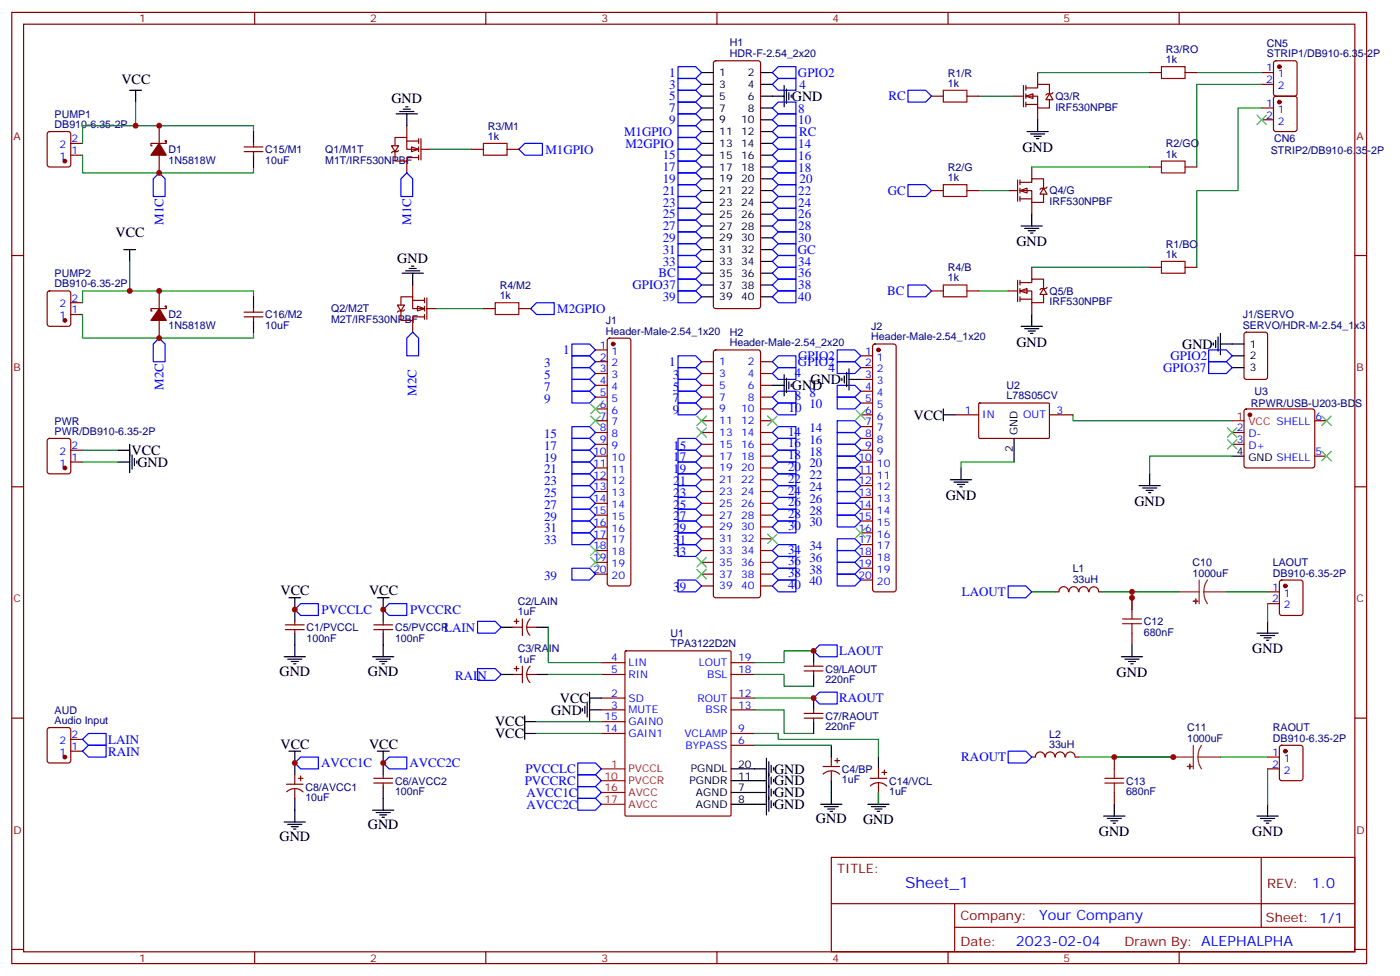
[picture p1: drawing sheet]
<svg xmlns="http://www.w3.org/2000/svg" width="419mm" height="292mm" viewBox="0 0 419 292" stroke-linecap="round" stroke-linejoin="round" font-family="sans-serif">
<g fill="none" stroke="#870000" stroke-width=".35">
<path d="M3.5 3.7h405.4v284.3h-405.4zM7.1 7.2h398.2v277.3h-398.2zM76.2 3.7v3.5M145.3 3.7v3.5M213.7 18.4l.4-.2h12.7l.5 .2 .2 .5v72.6l-.2 .5-.5 .3h-12.7l-.5-.3-.2-.5v-72.6zM214.5 3.7v3.5M283.6 3.7v3.5M352.8 3.7v3.5M14.3 39.5l.5-.2h5.7l.6 .5 .1 9.4-.5 .7h-5.9l-.6-.4-.1-9.5zM47.6 37.6v5.3M21.2 46.4h3.5M21.2 42.9h3.5"/>
<path d="M47.6 46.4v5.3M49.7 42.5v-.3h-.3h.3v.7h-4.5v.7h.3M73 43.9h5.7M73 45.3h5.7M75.8 42.9v1M75.8 45.3v1.1M3.5 76.4h3.6M405.3 76.4h3.6M14.3 87.2l.5-.2h5.7l.6 .4 .1 9.4-.5 .7h-5.9l-.6-.4-.1-9.4zM21.2 94h3.5M21.2 90.5h3.5M47.6 87v5.3"/>
<path d="M47.6 95.8v5.3M49.7 91.9v-.4h-.3h.3v.8h-4.5v.7h.3M73 93.3h5.7M73 94.7h5.7M75.8 92.3v1M75.8 94.7v1.1M14.3 131.3l.5-.2h5.7l.6 .4 .1 9.4-.5 .7h-5.9l-.6-.4-.1-9.4zM21.2 138.1h3.5M21.2 134.6h3.5M3.5 145.5h3.6M405.3 145.5h3.6M315.7 176.9h1.1"/>
<path d="M316.8 176.9a1.41 1.41 0 0 1 1.4-1.5 1.41 1.41 0 0 1 1.4 1.5M319.8 176.9a1.41 1.41 0 0 1 1.4-1.5 1.41 1.41 0 0 1 1.4 1.5M322.8 176.9a1.41 1.41 0 0 1 1.4-1.5 1.41 1.41 0 0 1 1.4 1.5M325.9 176.9a1.41 1.41 0 0 1 1.4-1.5 1.41 1.41 0 0 1 1.4 1.5M328.8 176.9h1M153.5 187.5h2.8M153.8 185.7h1.4M153.8 199.8h1.4M154.5 185v1.4M154.5 199.1v1.5M156.3 185v5M156.3 199.1v5"/>
<path d="M157.7 187.5h2.8M158.6 185a3.5 3.5 0 0 0 0 4.9M158.6 199.1a3.5 3.5 0 0 0 0 4.9M179.9 198.1h7.1M187 194.7l.3-.1h31.1l.3 .1v48.9l-.2 .3h-31.2l-.3-.1zM218.7 198.1h7.1M3.5 214.7h3.6M153.5 201.6h2.8M157.7 201.6h2.8M179.9 208.7h7.1M179.9 212.2h7.1M179.9 201.6h7.1"/>
<path d="M179.9 219.3h7.1M179.9 215.7h7.1M218.7 208.7h7.1M218.7 212.2h7.1M218.7 201.6h7.1M218.7 219.3h7.1M405.3 214.7h3.6M85.7 234.4h5M85.8 236.7a3.5 3.5 0 0 1 4.9 0M88.2 231.6v2.8M88.2 235.8v2.9M89.3 232.7h1.4"/>
<path d="M90 232v1.4M218.7 222.8h7.1M246.2 229.1h5M246.3 231.4a3.5 3.5 0 0 1 4.9 0M248.7 226.3v2.8M248.7 230.5v2.9M249.8 227.4h1.4M250.5 226.7v1.4M260.3 232.7h5M260.4 234.9a3.5 3.5 0 0 1 4.9 .1M262.8 229.8v2.9M262.8 234.1v2.8"/>
<path d="M263.9 230.9h1.4M264.6 230.2v1.4M308.7 226.3h1M309.8 226.3a1.41 1.41 0 0 1 1.4-1.5 1.41 1.41 0 0 1 1.4 1.5M312.8 226.3a1.41 1.41 0 0 1 1.4-1.5 1.41 1.41 0 0 1 1.4 1.5M315.8 226.3a1.41 1.41 0 0 1 1.4-1.5 1.41 1.41 0 0 1 1.4 1.5M318.8 226.3a1.41 1.41 0 0 1 1.4-1.5 1.41 1.41 0 0 1 1.4 1.5M321.7 226.3h1.1M248.7 256.3h156.6v28.2h-156.6zM377.3 256.3v20.9M248.7 270.1h156.5M285.6 277.2h119.6"/>
<path d="M285.6 270.1v14.2M3.5 283.8h3.6M76.2 284.5v3.5M145.3 284.5v3.5M214.5 284.5v3.5M283.6 284.5v3.5M352.8 284.5v3.5M405.3 283.8h3.6"/>
</g>
<path d="M179.9 229.8h7.1M179.9 233.4h7.1M179.9 236.9h7.1M179.9 240.4h7.1" fill="none" stroke="#f00" stroke-width=".35"/>
<g fill="none" stroke="#000" stroke-width=".35">
<path d="M38.8 27h3.5M40.6 27v3.5M75.8 39.3v3.6M209.9 21.7h3.5M209.9 25.2h3.5M209.9 28.8h3.5M209.9 32.3h3.5M209.9 35.8h3.5M209.9 39.3h3.5M227.5 21.7h3.6M227.5 25.2h3.6M227.5 28.8h3.6"/>
<path d="M227.5 32.3h3.6M227.5 35.8h3.6M227.5 39.3h3.6M75.8 46.4v3.5M209.9 42.9h3.5M209.9 46.4h3.5M209.9 49.9h3.5M209.9 53.4h3.5M209.9 57h3.5M227.5 42.9h3.6M227.5 46.4h3.6M227.5 49.9h3.6"/>
<path d="M227.5 53.4h3.6M227.5 57h3.6M37 74.6h3.6M38.8 74.6v3.5M209.9 60.5h3.5M209.9 64h3.5M209.9 67.6h3.5M209.9 71.1h3.5M209.9 74.6h3.5M209.9 78.1h3.5M227.5 60.5h3.6M227.5 64h3.6"/>
<path d="M227.5 67.6h3.6M227.5 71.1h3.6M227.5 74.6h3.6M227.5 78.1h3.6M75.8 88.7v3.6M75.8 95.8v3.5M209.9 81.7h3.5M209.9 85.2h3.5M209.9 88.7h3.5M227.5 81.7h3.6M227.5 85.2h3.6M227.5 88.7h3.6"/>
<path d="M35.3 134.6h3.5M35.3 138.1h3.5M38.8 132.8v8.5M39.5 136v4.2M40.2 137.1v2.1M40.9 137.8v.7M86.4 178.7h3.6M88.2 178.7v3.5M112.9 178.7h3.5M114.7 178.7v3.5M85 196.3h6.4M86.1 197h4.2"/>
<path d="M87.1 197.7h2.2M87.8 198.4h.7M88.2 192.8v3.5M111.5 196.3h6.3M112.5 197h4.3M113.6 197.7h2.1M114.3 198.4h.7M114.7 192.8v3.5M149.9 187.5h3.6M160.5 187.5h3.5M335.5 196.3h6.3M336.5 197h4.3"/>
<path d="M337.6 197.7h2.1M338.3 198.4h.7M338.7 192.8v3.5M149.9 201.6h3.6M157 215.7h3.5M157 214v7M157 219.3h3.5M160.5 201.6h3.5M174.3 211.8v.7M175 211.1v2.2M175.7 210.1v4.2M176.4 208.7h3.5"/>
<path d="M176.4 206.9v8.5M176.4 212.2h3.5M86.4 224.5h3.6M88.2 224.5v7.1M88.2 238.7v7M112.9 224.5h3.5M114.7 224.5v3.6M114.7 238.7v3.5M218.7 236.9h10.6M218.7 233.4h10.6M218.7 229.8h10.6M229.3 226.7v16.9"/>
<path d="M230 227.7v14.8M230.7 228.8v2.1M230.7 232.3v2.1M230.7 235.8v2.1M230.7 239.4v2.1M231.4 229.5v.7M231.4 233v.7M231.4 236.5v.7M248.7 222.8v3.5M248.7 233.4v7M262.8 226.3v3.5M262.8 236.9v3.5"/>
<path d="M85 245.7h6.4M86.1 246.4h4.2M87.1 247.1h2.2M87.8 247.8h.7M111.5 242.2h6.3M112.5 242.9h4.3M113.6 243.6h2.1M114.3 244.3h.7M218.7 240.4h10.6M231.4 240.1v.7M245.5 240.4h6.4M246.6 241.1h4.2"/>
<path d="M247.6 241.8h2.2M248.4 242.5h.7M259.6 240.4h6.4M260.7 241.1h4.2M261.8 241.8h2.1M262.5 242.5h.7M330.2 243.9h6.3M331.3 244.7h4.2M332.3 245.4h2.1M333 246.1h.7M333.4 240.4v3.5"/>
</g>
<g fill="none" stroke="#008700" stroke-width=".35">
<path d="M75.8 39.3v-1.7h-51.1v5.3M24.7 46.4v5.3h51.1v-1.8M24.7 94v7.1h51.1v-1.8M75.8 88.7v-1.7h-51.1v3.5M24.7 134.6h10.6M24.7 138.1h10.6M308.7 176.9h7M329.8 176.9h23M338.7 176.9v5.3M164 187.5v10.6h15.9M243.4 194.6h-8.8v3.5h-8.8M164 201.6h15.9"/>
<path d="M225.8 201.6h8.8v3.5h8.8M225.8 212.2h8.8v7.1h8.8M225.8 219.3h7v1.7h30v5.3M225.8 208.7h17.6M225.8 222.8h22.9M262.8 236.9v3.5M322.8 226.3h28.2"/>
</g>
<path d="M301.6 175.2h5.3l1.8 1.7-1.8 1.8h-5.3zM88.2 182.2l1.8-1.8h5.2v3.6h-5.2zM114.7 182.2l1.7-1.8h5.3v3.6h-5.3zM243.4 194.6l1.8-1.8h5.3v3.5h-5.3zM245.2 206.9h5.3v3.5h-5.3l-1.8-1.7zM88.2 228.1l1.8-1.8h5.2v3.5h-5.2zM114.7 228.1l1.7-1.8h5.3v3.5h-5.3zM172.9 228.1h5.3l1.7 1.7-1.7 1.8h-5.3zM172.9 231.6h5.3l1.7 1.8-1.7 1.7h-5.3zM172.9 235.1h5.3l1.7 1.8-1.7 1.8h-5.3zM172.9 238.7h5.3l1.7 1.7-1.7 1.8h-5.3zM301.6 224.5h5.3l1.8 1.8-1.8 1.8h-5.3z" fill="none" stroke="#00f" stroke-width=".35"/>
<path d="M352.8 176.9h6M358.8 173.4v7M360.2 176.9l.2 1.9 .8 1.6M360.2 176.9h6.7M361.2 173.4l-.8 1.7-.2 1.8M351 226.3h6M357 222.8v7M358.4 226.3l.3 1.9 .8 1.6M358.4 226.3h6.7M359.5 222.8l-.8 1.7-.3 1.8" fill="none" stroke="#8c2424" stroke-width=".35"/>
<g fill="#8c2424" stroke="#8c2424" stroke-width=".35">
<path d="M357.7 179l.1 1.4z"/>
<path d="M357 179.7h1.4z"/>
<path d="M356 228.4v1.4z"/>
<path d="M355.2 229.1h1.5z"/>
</g>
<g fill="#870000" stroke="#870000" stroke-width=".35">
<path d="M47.6 42.9l2.1 3.5h-4.5z"/>
<path d="M47.6 92.3l2.1 3.5h-4.5z"/>
<circle cx="19.4" cy="139.9" r=".53"/>
<circle cx="19.4" cy="48.2" r=".53"/>
<circle cx="19.4" cy="95.8" r=".53"/>
</g>
<path d="M123.1 43.9l2.1 .7-2.1 .7z" fill="#fff" stroke="#870000" stroke-width=".35"/>
<path d="M121.7 37.6v3.5M117.1 43.6h2.1l-1 1.7zM118.2 45.3v2.9h3.5v-1.1h3.5M118.2 43.6v-2.5h3.5v3.5h3.5M119.2 45l-.3 .3h-1.4l-.4 .4M121.7 42.2h3.5M121.7 48.2v3.5M125.2 41.5v1.4M125.2 43.9v1.4M125.2 46.4v1.4M125.9 41.5v6.3M125.9 44.6h2.9" fill="none" stroke="#870000" stroke-width=".35"/>
<path d="M124.9 91.5l2.1 .8-2.1 .7z" fill="#fff" stroke="#870000" stroke-width=".35"/>
<path d="M118.9 91.2h2.1l-1.1 1.8zM119.9 93v2.8h3.6v-1.1h3.5M119.9 91.2v-2.5h3.6v3.6h3.5M121 92.6l-.4 .4h-1.4l-.3 .3M123.5 89.8h3.5M123.5 85.2v3.5M123.5 95.8v3.5M127 89.1v1.4M127 91.5v1.5M127 94v1.4M127.7 89.1v6.3M127.7 92.3h2.8" fill="none" stroke="#870000" stroke-width=".35"/>
<g fill="none" stroke="#000" stroke-width=".35">
<path d="M118.5 34h6.4M119.6 33.3h4.2M120.6 32.6h2.2M121.4 31.9h.7M121.7 34v3.6M231.1 28.8h3.5M234.6 25.6v6.3M235.3 26.6v4.3M236 27.7v2.1M236.7 28.4v.7M123.1 79.6h.7M120.3 81.7h6.3"/>
<path d="M121.4 81h4.2M122.4 80.3h2.1M123.5 81.7v3.5"/>
</g>
<path d="M202.8 37.6h5.3l1.8 1.7-1.8 1.8h-5.3zM47.6 51.7l1.8 1.7v5.3h-3.5v-5.3zM119.9 53.4l1.8-1.7 1.8 1.7v5.3h-3.6zM155.2 44.6l1.8-1.7h5.3v3.5h-5.3zM202.8 41.1h5.3l1.8 1.8-1.8 1.7h-5.3zM123.5 99.3l1.7 1.8v5.3h-3.5v-5.3zM158.7 92.3l1.8-1.8h5.3v3.5h-5.3zM47.6 101.1l1.8 1.7v5.3h-3.5v-5.3z" fill="none" stroke="#00f" stroke-width=".35"/>
<path d="M128.8 44.6h12.3M130.5 92.3h14.1" fill="none" stroke="#008700" stroke-width=".35"/>
<path d="M306.9 28.8l2.1-.8v1.5z" fill="#fff" stroke="#870000" stroke-width=".35"/>
<path d="M303.4 28.8h2.8M306.2 25.6v6.3M306.9 26.3h3.5v-1.1h3.6v2.8M306.9 28.8h3.5v3.5h3.6v-2.5M306.9 31.2h3.5M306.9 25.6v1.4M306.9 28v1.5M306.9 30.5v1.4M310.4 21.7v3.5M310.4 32.3v3.5M314 28l1 1.8h-2.1zM315 27.7l-.3 .3h-1.4l-.4 .4" fill="none" stroke="#870000" stroke-width=".35"/>
<path d="M305.2 57l2.1-.7v1.4z" fill="#fff" stroke="#870000" stroke-width=".35"/>
<path d="M301.6 57h2.8M304.4 53.8v6.3M305.2 54.5h3.5v-1.1h3.5v2.9M305.2 57h3.5v3.5h3.5v-2.5M305.2 59.4h3.5M305.2 53.8v1.4M305.2 56.3v1.4M305.2 58.7v1.4M308.7 49.9v3.5M312.2 56.3l1.1 1.7h-2.2zM313.3 55.9l-.4 .4h-1.4l-.4 .3M308.7 60.5v3.5" fill="none" stroke="#870000" stroke-width=".35"/>
<g fill="none" stroke="#000" stroke-width=".35">
<path d="M307.3 39.3h6.3M310.4 35.8v3.5M308.3 40h4.3M309.4 40.7h2.1M310.1 41.5h.7M305.5 67.6h6.4M306.6 68.3h4.2M307.6 69h2.1M308.3 69.7h.7M308.7 64v3.6M305.5 97.5h6.4M306.6 98.2h4.2"/>
<path d="M307.6 99h2.1M308.3 99.7h.7M308.7 94v3.5"/>
</g>
<path d="M292.8 28.8h10.6M310.4 21.7h33.6M292.8 57h8.8M308.7 49.9h35.3M308.7 79.9h35.3M292.8 87h8.8" fill="none" stroke="#008700" stroke-width=".35"/>
<path d="M231.1 39.3l1.7-1.7h5.3v3.5h-5.3zM231.1 74.6l1.7-1.8h5.3v3.6h-5.3z" fill="none" stroke="#00f" stroke-width=".35"/>
<path d="M305.2 87l2.1-.7v1.4z" fill="#fff" stroke="#870000" stroke-width=".35"/>
<g fill="none" stroke="#870000" stroke-width=".35">
<path d="M381.2 18.4l.5-.2h5.6l.7 .4 .1 9.4-.5 .7-5.9 .1-.6-.5-.1-9.4zM278.7 28.8h3.5M289.3 28.8h3.5M344 21.7h3.5M354.5 21.7h3.6M377.5 21.7h3.5M377.5 25.2h3.5M377.5 32.3h3.5M377.5 35.8h3.5M381.2 29l.5-.2h5.6l.7 .4 .1 9.4-.5 .7h-5.9l-.6-.4-.1-9.4zM141.1 44.6h3.5M151.7 44.6h3.5"/>
<path d="M278.7 57h3.5M289.3 57h3.5M344 49.9h3.5M354.5 49.9h3.6M308.7 79.9v3.5M344 79.9h3.5M354.5 79.9h3.6M144.6 92.3h3.6M155.2 92.3h3.5M278.7 87h3.5M289.3 87h3.5M301.6 87h2.8"/>
<path d="M304.4 83.8v6.3M305.2 84.5h3.5v-1.1h3.5v2.9M305.2 87h3.5v3.5h3.5v-2.5M305.2 89.4h3.5M305.2 83.8v1.4M305.2 86.3v1.4M305.2 88.7v1.4M308.7 90.5v3.5M312.2 86.3l1.1 1.7h-2.2zM313.3 85.9l-.4 .4h-1.4l-.4 .3M372.4 99.5l.5-.2h5.6l.7 .4v13l-.4 .7h-5.9l-.7-.4v-13zM178.2 108.1h3.5"/>
<path d="M178.2 111.7h3.5M178.2 115.2h3.5M178.2 118.7h3.5M178.2 104.6h3.5M181.9 101.3l.5-.2h5.6l.5 .2 .2 .5v72.6l-.2 .5-.5 .3h-5.6l-.5-.3-.2-.5v-72.6zM209.9 108.1h3.5M209.9 111.7h3.5M209.9 115.2h3.5M209.9 118.7h3.5M213.7 104.8l.4-.2h12.7l.5 .2 .2 .5v72.7l-.2 .5-.5 .2h-12.7l-.5-.3-.2-.4v-72.7zM227.5 108.1h3.6M227.5 111.7h3.6"/>
<path d="M227.5 115.2h3.6M227.5 118.7h3.6M257.5 106.4h3.6M257.5 109.9h3.6M257.5 113.4h3.6M257.5 116.9h3.6M261.3 103l.5-.2h5.6l.5 .2 .2 .5v72.7l-.2 .5-.5 .2h-5.6l-.5-.2-.2-.5v-72.7zM178.2 125.8h3.5M178.2 136.3h3.5M178.2 132.8h3.5M178.2 129.3h3.5M178.2 122.2h3.5"/>
<path d="M178.2 139.9h3.5M209.9 125.8h3.5M209.9 136.3h3.5M209.9 132.8h3.5M209.9 129.3h3.5M209.9 122.2h3.5M209.9 139.9h3.5M227.5 125.8h3.6M227.5 136.3h3.6M227.5 132.8h3.6M227.5 129.3h3.6M227.5 122.2h3.6"/>
<path d="M227.5 139.9h3.6M257.5 124h3.6M257.5 120.5h3.6M257.5 127.5h3.6M257.5 131.1h3.6M257.5 134.6h3.6M257.5 138.1h3.6M285.8 124h7M292.9 120.6l.3-.1h20.6l.2 .3-.1 10.1-.3 .2-20.6-.1-.2-.3zM314 124h7M368.7 132.8h3.5M368.7 129.3h3.5"/>
<path d="M372.4 122.4l.5-.2h19.7l.5 .2 .2 .5v16.3l-.2 .5-.5 .2h-19.7l-.5-.3-.2-.4v-16.3zM393.3 125.8h3.6M393.3 136.3h3.6M178.2 143.4h3.5M178.2 146.9h3.5M178.2 150.5h3.5M178.2 154h3.5M178.2 157.5h3.5M209.9 143.4h3.5M209.9 146.9h3.5M209.9 150.5h3.5M209.9 154h3.5"/>
<path d="M209.9 157.5h3.5M227.5 143.4h3.6M227.5 146.9h3.6M227.5 150.5h3.6M227.5 154h3.6M227.5 157.5h3.6M257.5 141.6h3.6M257.5 145.2h3.6M257.5 148.7h3.6M257.5 152.2h3.6M257.5 155.8h3.6M257.5 159.3h3.6"/>
<path d="M178.2 161h3.5M178.2 164.6h3.5M178.2 168.1h3.5M178.2 171.6h3.5M209.9 161h3.5M209.9 164.6h3.5M209.9 168.1h3.5M209.9 171.6h3.5M209.9 175.2h3.5M227.5 161h3.6M227.5 164.6h3.6M227.5 168.1h3.6"/>
<path d="M227.5 171.6h3.6M227.5 175.2h3.6M257.5 162.8h3.6M257.5 166.3h3.6M257.5 169.9h3.6M257.5 173.4h3.6M338.7 178.7v3.5M379.2 176.9h3.6M383 173.6l.5-.2h5.6l.7 .4v9.5l-.4 .6-5.9 .1-.7-.5v-9.4zM85.4 186.8h5.6M85.4 188.2h5.6M88.2 185.7v1.1"/>
<path d="M88.2 188.2v1.1M111.8 186.8h5.7M111.8 188.2h5.7M114.7 185.7v1.1M114.7 188.2v1.1M240.6 199.1h5.6M243.4 198.1v1M338.7 189.3v3.5M379.2 180.4h3.6M14.3 217.7l.5-.2h5.7l.6 .4 .1 9.5-.5 .6-5.9 .1-.6-.5-.1-9.4zM240.6 213.3h5.6M240.6 214.7h5.6"/>
<path d="M240.6 200.6h5.6M243.4 200.6v1M243.4 212.2v1.1M243.4 214.7v1M21.2 224.5h3.5M21.2 221h3.5M111.8 232.7h5.7M111.8 234.1h5.7M114.7 231.6v1.1M114.7 234.1v1M333.4 226.3v3.5M333.4 236.9v3.5"/>
<path d="M379.2 226.3h3.6M379.2 229.8h3.6M383 223l.5-.2h5.6l.7 .4v9.5l-.4 .6-5.9 .1-.7-.5v-9.4z"/>
</g>
<g fill="none" stroke="#00f" stroke-width=".35">
<path d="M202.8 19.9h5.3l1.8 1.8-1.8 1.8h-5.3zM202.8 23.5h5.3l1.8 1.7-1.8 1.8h-5.3zM202.8 27h5.3l1.8 1.8-1.8 1.7h-5.3zM202.8 30.5h5.3l1.8 1.8-1.8 1.7h-5.3zM202.8 34h5.3l1.8 1.8-1.8 1.8h-5.3zM231.1 21.7l1.7-1.8h5.3v3.6h-5.3zM231.1 25.2l1.7-1.7h5.3v3.5h-5.3zM231.1 35.8l1.7-1.8h5.3v3.6h-5.3zM232.8 30.5h5.3v3.5h-5.3l-1.7-1.7zM271.6 27h5.3l1.8 1.8-1.8 1.7h-5.3zM202.8 44.6h5.3l1.8 1.8-1.8 1.8h-5.3zM202.8 48.2h5.3l1.8 1.7-1.8 1.8h-5.3z"/>
<path d="M202.8 51.7h5.3l1.8 1.7-1.8 1.8h-5.3zM202.8 55.2h5.3l1.8 1.8-1.8 1.7h-5.3zM202.8 58.7h5.3l1.8 1.8-1.8 1.8h-5.3zM231.1 42.9l1.7-1.8h5.3v3.5h-5.3zM231.1 46.4l1.7-1.8h5.3v3.6h-5.3zM231.1 49.9l1.7-1.7h5.3v3.5h-5.3zM231.1 53.4l1.7-1.7h5.3v3.5h-5.3zM231.1 57l1.7-1.8h5.3v3.5h-5.3zM271.6 55.2h5.3l1.8 1.8-1.8 1.7h-5.3zM202.8 79.9h5.3l1.8 1.8-1.8 1.7h-5.3zM202.8 62.3h5.3l1.8 1.7-1.8 1.8h-5.3zM202.8 65.8h5.3l1.8 1.8-1.8 1.7h-5.3z"/>
<path d="M202.8 69.3h5.3l1.8 1.8-1.8 1.7h-5.3zM202.8 72.8h5.3l1.8 1.8-1.8 1.8h-5.3zM202.8 76.4h5.3l1.8 1.7-1.8 1.8h-5.3zM231.1 60.5l1.7-1.8h5.3v3.6h-5.3zM231.1 64l1.7-1.7h5.3v3.5h-5.3zM231.1 67.6l1.7-1.8h5.3v3.5h-5.3zM231.1 78.1l1.7-1.7h5.3v3.5h-5.3zM232.8 69.3h5.3v3.5h-5.3l-1.7-1.7zM202.8 83.4h5.3l1.8 1.8-1.8 1.8h-5.3zM202.8 87h5.3l1.8 1.7-1.8 1.8h-5.3zM231.1 81.7l1.7-1.8h5.3v3.5h-5.3zM231.1 85.2l1.7-1.8h5.3v3.6h-5.3z"/>
<path d="M232.8 87h5.3v3.5h-5.3l-1.7-1.8zM271.6 85.2h5.3l1.8 1.8-1.8 1.7h-5.3zM171.1 102.8h5.3l1.8 1.8-1.8 1.8h-5.3zM171.1 106.4h5.3l1.8 1.7-1.8 1.8h-5.3zM171.1 109.9h5.3l1.8 1.8-1.8 1.7h-5.3zM171.1 113.4h5.3l1.8 1.8-1.8 1.7h-5.3zM171.1 116.9h5.3l1.8 1.8-1.8 1.8h-5.3zM202.8 106.4h5.3l1.8 1.7-1.8 1.8h-5.3zM202.8 109.9h5.3l1.8 1.8-1.8 1.7h-5.3zM202.8 113.4h5.3l1.8 1.8-1.8 1.7h-5.3zM202.8 116.9h5.3l1.8 1.8-1.8 1.8h-5.3zM231.1 111.7l1.7-1.8h5.3v3.5h-5.3z"/>
<path d="M231.1 118.7l1.7-1.8h5.3v3.6h-5.3zM231.1 108.1l1.7-1.7h5.3v3.5h-5.3zM250.5 104.6h5.3l1.7 1.8-1.7 1.7h-5.3zM250.5 115.2h5.3l1.7 1.7-1.7 1.8h-5.3zM250.5 118.7h5.3l1.7 1.8-1.7 1.7h-5.3zM250.5 108.1h5.3l1.7 1.8-1.7 1.8h-5.3zM361.6 104.6h5.3l1.8 1.8-1.8 1.7h-5.3zM361.6 108.1h5.3l1.8 1.8-1.8 1.8h-5.3zM171.1 127.5h5.3l1.8 1.8-1.8 1.8h-5.3zM171.1 131.1h5.3l1.8 1.7-1.8 1.8h-5.3zM171.1 134.6h5.3l1.8 1.7-1.8 1.8h-5.3zM171.1 138.1h5.3l1.8 1.8-1.8 1.7h-5.3z"/>
<path d="M202.8 120.5h5.3l1.8 1.7-1.8 1.8h-5.3zM202.8 131.1h5.3l1.8 1.7-1.8 1.8h-5.3zM202.8 134.6h5.3l1.8 1.7-1.8 1.8h-5.3zM202.8 138.1h5.3l1.8 1.8-1.8 1.7h-5.3zM231.1 122.2l1.7-1.7h5.3v3.5h-5.3zM231.1 129.3l1.7-1.8h5.3v3.6h-5.3zM231.1 132.8l1.7-1.7h5.3v3.5h-5.3zM231.1 136.3l1.7-1.7h5.3v3.5h-5.3zM231.1 139.9l1.7-1.8h5.3v3.5h-5.3zM250.5 125.8h5.3l1.7 1.7-1.7 1.8h-5.3zM250.5 129.3h5.3l1.7 1.8-1.7 1.7h-5.3zM250.5 132.8h5.3l1.7 1.8-1.7 1.7h-5.3z"/>
<path d="M250.5 136.3h5.3l1.7 1.8-1.7 1.8h-5.3zM250.5 139.9h5.3l1.7 1.7-1.7 1.8h-5.3zM171.1 141.6h5.3l1.8 1.8-1.8 1.8h-5.3zM171.1 145.2h5.3l1.8 1.7-1.8 1.8h-5.3zM171.1 148.7h5.3l1.8 1.8-1.8 1.7h-5.3zM171.1 152.2h5.3l1.8 1.8-1.8 1.8h-5.3zM171.1 155.8h5.3l1.8 1.7-1.8 1.8h-5.3zM171.1 159.3h5.3l1.8 1.7-1.8 1.8h-5.3zM202.8 141.6h5.3l1.8 1.8-1.8 1.8h-5.3zM202.8 145.2h5.3l1.8 1.7-1.8 1.8h-5.3zM202.8 148.7h5.3l1.8 1.8-1.8 1.7h-5.3zM202.8 152.2h5.3l1.8 1.8-1.8 1.8h-5.3z"/>
<path d="M202.8 155.8h5.3l1.8 1.7-1.8 1.8h-5.3zM202.8 159.3h5.3l1.8 1.7-1.8 1.8h-5.3zM231.1 143.4l1.7-1.8h5.3v3.6h-5.3zM231.1 146.9l1.7-1.7h5.3v3.5h-5.3zM231.1 150.5l1.7-1.8h5.3v3.5h-5.3zM231.1 154l1.7-1.8h5.3v3.6h-5.3zM231.1 157.5l1.7-1.7h5.3v3.5h-5.3zM250.5 143.4h5.3l1.7 1.8-1.7 1.7h-5.3zM250.5 146.9h5.3l1.7 1.8-1.7 1.8h-5.3zM250.5 150.5h5.3l1.7 1.7-1.7 1.8h-5.3zM250.5 154h5.3l1.7 1.8-1.7 1.7h-5.3zM171.1 169.9h5.3l1.8 1.7-1.8 1.8h-5.3z"/>
<path d="M202.8 162.8h5.3l1.8 1.8-1.8 1.7h-5.3zM202.8 173.4h5.3l1.8 1.8-1.8 1.7h-5.3zM231.1 164.6l1.7-1.8h5.3v3.5h-5.3zM231.1 168.1l1.7-1.8h5.3v3.6h-5.3zM231.1 171.6l1.7-1.7h5.3v3.5h-5.3zM231.1 175.2l1.7-1.8h5.3v3.5h-5.3zM250.5 161h5.3l1.7 1.8-1.7 1.8h-5.3zM250.5 164.6h5.3l1.7 1.7-1.7 1.8h-5.3zM250.5 168.1h5.3l1.7 1.8-1.7 1.7h-5.3zM250.5 171.6h5.3l1.7 1.8-1.7 1.8h-5.3zM142.9 185.7h5.3l1.7 1.8-1.7 1.8h-5.3zM142.9 199.8h5.3l1.7 1.8-1.7 1.8h-5.3z"/>
<path d="M26.5 219.3h5.2v3.5h-5.2l-1.8-1.8zM26.5 222.8h5.2v3.5h-5.2l-1.8-1.8z"/>
</g>
<g fill="#870000" stroke="#870000" stroke-width=".35">
<circle cx="382.8" cy="19.9" r=".53"/>
<circle cx="382.8" cy="30.5" r=".53"/>
<circle cx="384.5" cy="175.2" r=".53"/>
<circle cx="384.5" cy="224.5" r=".53"/>
<circle cx="19.4" cy="226.3" r=".53"/>
<circle cx="373.9" cy="124" r=".53"/>
<circle cx="183.4" cy="102.8" r=".53"/>
<circle cx="262.8" cy="104.6" r=".53"/>
</g>
<g fill="none" stroke="#008700" stroke-width=".35">
<path d="M40.6 30.5v7.1M358.1 21.7h19.4M377.5 25.2h-19.4v24.7M377.5 32.3h-7.1v24.7h-12.3v22.9M38.8 78.1v8.9M303.4 138.1h-15.9v1.8M321 124v1.8h47.7M368.7 136.3h-24.7v5.3M366.9 176.9h12.3M379.2 180.4v5.3M160.5 215.7h19.4M160.5 219.3h19.4"/>
<path d="M365.1 226.3h14.1M379.2 229.8v10.6"/>
</g>
<g fill="none" stroke="#000" stroke-width=".35">
<path d="M365.1 99.7v6.3M231.1 115.2h3.5M234.6 112v6.4M235.3 113.1v4.2M236 114.1v2.1M236.7 114.8v.7M251.9 113.1v.7M252.6 112.4v2.1M253.3 111.3v4.2M254 113.4h3.5M254 110.2v6.4M363 102.5v.7"/>
<path d="M363.7 101.8v2.1M364.4 100.7v4.3M365.1 102.8h7.1M368.7 109.9h3.5M368.7 106.4h3.5M282.2 124h3.6M282.2 122.2v3.6M287.5 139.9v3.5M303.4 131.1v7M368.7 136.3h3.5M284.3 143.4h6.4M285.4 144.1h4.2"/>
<path d="M286.5 144.8h2.1M287.2 145.5h.7M340.8 145.2h6.3M341.8 145.9h4.3M342.9 146.6h2.1M343.6 147.3h.7M344 141.6v3.6M88.2 182.2v3.5M88.2 189.3v3.5M114.7 182.2v3.5M114.7 189.3v3.5M243.4 194.6v3.5"/>
<path d="M376.1 189.3h6.3M377.1 190h4.3M378.2 190.7h2.1M378.9 191.4h.7M379.2 185.7v3.6M243.4 201.6v3.5M243.4 208.7v3.5M243.4 215.7v3.6M114.7 228.1v3.5M114.7 235.1v3.6M376.1 243.9h6.3M377.1 244.7h4.3"/>
<path d="M378.2 245.4h2.1M378.9 246.1h.7M379.2 240.4v3.5"/>
</g>
<g fill="none" stroke="#3c3" stroke-width=".35">
<path d="M376.1 34.4l2.8 2.8M378.9 34.4l-2.8 2.8M176.7 120.8l2.9 2.8M176.7 124.4l2.9 2.8M179.6 120.8l-2.9 2.8M179.6 124.4l-2.9 2.8M208.5 124.4l2.8 2.8M208.5 127.9l2.8 2.8M211.3 124.4l-2.8 2.8M211.3 127.9l-2.8 2.8M229.7 124.4l2.8 2.8M232.5 124.4l-2.8 2.8"/>
<path d="M256.1 122.6l2.8 2.8M258.9 122.6l-2.8 2.8M367.2 127.9l2.9 2.8M367.2 131.4l2.9 2.8M370.1 127.9l-2.9 2.8M370.1 131.4l-2.9 2.8M395.5 124.4l2.8 2.8M395.5 134.9l2.8 2.9M398.3 124.4l-2.8 2.8M398.3 134.9l-2.8 2.9M229.7 159.6l2.8 2.9M232.5 159.6l-2.8 2.9"/>
<path d="M256.1 157.9l2.8 2.8M258.9 157.9l-2.8 2.8M176.7 166.7l2.9 2.8M176.7 163.2l2.9 2.8M179.6 166.7l-2.9 2.8M179.6 163.2l-2.9 2.8M208.5 166.7l2.8 2.8M208.5 170.2l2.8 2.8M211.3 166.7l-2.8 2.8M211.3 170.2l-2.8 2.8"/>
</g>
<path d="M368.7 125.8h3.5" fill="none" stroke="#f00" stroke-width=".35"/>
<g fill="none" stroke="#a10000" stroke-width=".35">
<path d="M347.5 19.9h7v3.6h-7zM282.2 27h7.1v3.5h-7.1zM144.6 42.9h7.1v3.5h-7.1zM282.2 55.2h7.1v3.5h-7.1zM347.5 48.2h7v3.5h-7zM347.5 78.1h7v3.6h-7zM148.2 90.5h7v3.5h-7zM282.2 85.2h7.1v3.5h-7.1zM335.8 186.4h5.7M335.8 185h5.7M338.7 182.2v2.8M338.7 186.4v2.9"/>
<path d="M330.6 234.1h5.6M330.6 232.7h5.6M333.4 229.8v2.9M333.4 234.1v2.8"/>
</g>
<g fill="#c00">
<circle cx="88.2" cy="228.1" r=".88"/>
<circle cx="351" cy="226.3" r=".88"/>
<circle cx="333.4" cy="226.3" r=".88"/>
<circle cx="338.7" cy="176.9" r=".88"/>
<circle cx="47.6" cy="37.6" r=".88"/>
<circle cx="47.6" cy="51.7" r=".88"/>
<circle cx="47.6" cy="87" r=".88"/>
<circle cx="47.6" cy="101.1" r=".88"/>
<circle cx="40.6" cy="37.6" r=".88"/>
<circle cx="38.8" cy="87" r=".88"/>
<circle cx="114.7" cy="182.2" r=".88"/>
<circle cx="243.4" cy="194.6" r=".88"/>
<circle cx="243.4" cy="208.7" r=".88"/>
<circle cx="114.7" cy="228.1" r=".88"/>
<circle cx="88.2" cy="182.2" r=".88"/>
<circle cx="338.7" cy="178.7" r=".88"/>
</g>
<text font-size="4.6" fill="#00f" x="270.8" y="265.3">Sheet_1</text>
<g font-size="4.2">
<text x="36.3" y="25">VCC</text>
<text x="117.1" y="30.9">GND</text>
<text x="236.9" y="30.2">GND</text>
<text x="305.9" y="45.4">GND</text>
<text x="34.6" y="70.8">VCC</text>
<text x="304.1" y="73.6">GND</text>
<text x="118.9" y="78.5">GND</text>
<text x="304.1" y="103.6">GND</text>
<text x="353.7" y="104.3">GND</text>
<text x="236.9" y="116.6">GND</text>
<text x="242.5" y="114.8">GND</text>
<text x="273.3" y="125.4">VCC</text>
<text x="39.4" y="136.1">VCC</text>
<text x="41.1" y="139.6">GND</text>
<text x="282.9" y="149.5">GND</text>
<text x="339.4" y="151.2">GND</text>
<text x="84" y="178">VCC</text>
<text x="110.4" y="178">VCC</text>
<text x="374.7" y="195.3">GND</text>
<text x="83.6" y="202">GND</text>
<text x="110.1" y="202">GND</text>
<text x="334.1" y="202.3">GND</text>
<text x="164.9" y="213.6">GND</text>
<text x="167.5" y="210.1">VCC</text>
<text x="148.1" y="217.1">VCC</text>
<text x="148.1" y="220.7">VCC</text>
<text x="84" y="223.8">VCC</text>
<text x="110.4" y="223.8">VCC</text>
<text x="231.6" y="231.2">GND</text>
<text x="231.6" y="238.3">GND</text>
<text x="231.6" y="234.8">GND</text>
<text x="231.6" y="241.8">GND</text>
<text x="83.6" y="251.4">GND</text>
<text x="110.1" y="247.8">GND</text>
<text x="244.1" y="246.1">GND</text>
<text x="258.2" y="246.4">GND</text>
<text x="328.8" y="249.9">GND</text>
<text x="374.7" y="250">GND</text>
</g>
<g font-size="4.2" fill="#00f">
<text x="392.5" y="265.6">1.0</text>
<text x="310.9" y="275.1">Your Company</text>
<text x="304" y="282.9">2023-02-04</text>
</g>
<g font-size="3.9" fill="#00f">
<text x="200.2" y="22.9">1</text>
<text x="238.7" y="23">GPIO2</text>
<text x="200.2" y="26.5">3</text>
<text x="200.2" y="30">5</text>
<text x="239.2" y="26.6">4</text>
<text x="265.8" y="30">RC</text>
<text x="200.2" y="33.5">7</text>
<text x="238.8" y="33.7">8</text>
<text x="186.7" y="40.7">M1GPIO</text>
<text x="200.2" y="37">9</text>
<text x="238.8" y="37.2">10</text>
<text x="239.1" y="40.7">RC</text>
<text x="163.2" y="45.9">M1GPIO</text>
<text x="187.1" y="44.1">M2GPIO</text>
<text x="198.3" y="47.6">15</text>
<text x="238.8" y="44.3">14</text>
<text x="238.8" y="47.8">16</text>
<text x="198.3" y="51.2">17</text>
<text x="238.8" y="51.3">18</text>
<text x="198.3" y="54.7">19</text>
<text x="198.3" y="58.2">21</text>
<text x="238.8" y="58.2">22</text>
<text x="239.2" y="54.8">20</text>
<text x="265.6" y="58.2">GC</text>
<text x="198.3" y="61.7">23</text>
<text x="198.3" y="65.3">25</text>
<text x="238.8" y="61.8">24</text>
<text x="238.8" y="65.3">26</text>
<text x="48.9" y="67.2" transform="rotate(-90 48.9 67.2)">M1C</text>
<text x="123" y="67.2" transform="rotate(-90 123 67.2)">M1C</text>
<text x="198.3" y="68.8">27</text>
<text x="238.8" y="68.8">28</text>
<text x="198.3" y="72.3">29</text>
<text x="198.3" y="75.9">31</text>
<text x="238.7" y="76">GC</text>
<text x="238.8" y="72.3">30</text>
<text x="197" y="82.9">BC</text>
<text x="198.3" y="79.4">33</text>
<text x="238.8" y="79.4">34</text>
<text x="238.8" y="82.9">36</text>
<text x="189.3" y="86.4">GPIO37</text>
<text x="198.3" y="90">39</text>
<text x="238.8" y="86.4">38</text>
<text x="238.8" y="90">40</text>
<text x="265.4" y="88.3">BC</text>
<text x="166.7" y="93.5">M2GPIO</text>
<text x="168.5" y="105.9">1</text>
<text x="238.8" y="107.6">GPIO2</text>
<text x="350.2" y="107.6">GPIO2</text>
<text x="162.8" y="109.7">3</text>
<text x="162.8" y="113.3">5</text>
<text x="200.2" y="109.4">1</text>
<text x="201.3" y="113.3">3</text>
<text x="237.8" y="112.6">4</text>
<text x="238.7" y="109.4">GPIO2</text>
<text x="247.8" y="111.2">4</text>
<text x="348" y="111.1">GPIO37</text>
<text x="48.9" y="116.6" transform="rotate(-90 48.9 116.6)">M2C</text>
<text x="124.6" y="118.2" transform="rotate(-90 124.6 118.2)">M2C</text>
<text x="162.8" y="116.8">7</text>
<text x="201.3" y="116.8">5</text>
<text x="237.8" y="119.6">8</text>
<text x="242.1" y="118.6">8</text>
<text x="162.8" y="120.3">9</text>
<text x="201.3" y="120.3">7</text>
<text x="201.3" y="123.8">9</text>
<text x="235.9" y="123.2">10</text>
<text x="242.1" y="122.1">10</text>
<text x="162.8" y="130.9">15</text>
<text x="235.8" y="130.2">14</text>
<text x="242.1" y="129.1">14</text>
<text x="162.8" y="134.4">17</text>
<text x="162.8" y="138">19</text>
<text x="201.4" y="134.4">15</text>
<text x="201.4" y="137.9">17</text>
<text x="235.8" y="133.8">16</text>
<text x="235.8" y="137.3">18</text>
<text x="242.1" y="132.7">16</text>
<text x="242.1" y="136.2">18</text>
<text x="162.8" y="141.5">21</text>
<text x="201.4" y="141.5">19</text>
<text x="235.8" y="140.8">20</text>
<text x="242.1" y="139.7">20</text>
<text x="242.1" y="143.3">22</text>
<text x="162.8" y="145">23</text>
<text x="162.8" y="148.5">25</text>
<text x="201.4" y="145">21</text>
<text x="201.4" y="148.5">23</text>
<text x="235.8" y="144.3">22</text>
<text x="235.8" y="147.9">24</text>
<text x="242.1" y="146.8">24</text>
<text x="162.8" y="152.1">27</text>
<text x="162.8" y="155.6">29</text>
<text x="201.4" y="152.1">25</text>
<text x="201.4" y="155.6">27</text>
<text x="235.8" y="151.4">26</text>
<text x="235.8" y="154.9">28</text>
<text x="242.1" y="150.3">26</text>
<text x="242.1" y="153.8">28</text>
<text x="162.8" y="159.1">31</text>
<text x="201.4" y="159.1">29</text>
<text x="235.8" y="158.4">30</text>
<text x="242.1" y="157.4">30</text>
<text x="162.8" y="162.7">33</text>
<text x="201.4" y="162.6">31</text>
<text x="201.4" y="166.2">33</text>
<text x="235.8" y="165.5">34</text>
<text x="242.1" y="164.4">34</text>
<text x="242.1" y="168">36</text>
<text x="162.8" y="173.2">39</text>
<text x="235.8" y="169">36</text>
<text x="235.8" y="172.6">38</text>
<text x="242.1" y="171.5">38</text>
<text x="201.4" y="176.7">39</text>
<text x="235.8" y="176.1">40</text>
<text x="242.1" y="175">40</text>
<text x="287.8" y="178.2">LAOUT</text>
<text x="96.2" y="183.5">PVCCLC</text>
<text x="122.7" y="183.5">PVCCRC</text>
<text x="132.9" y="188.8">LAIN</text>
<text x="251.1" y="195.8">LAOUT</text>
<text x="136.2" y="203.3">RAIN</text>
<text x="251.1" y="209.9">RAOUT</text>
<text x="32.4" y="222.4">LAIN</text>
<text x="32.4" y="225.9">RAIN</text>
<text x="287.6" y="227.6">RAOUT</text>
<text x="96.1" y="229.4">AVCC1C</text>
<text x="122.5" y="229.4">AVCC2C</text>
<text x="157.2" y="231.1">PVCCLC</text>
<text x="157" y="234.6">PVCCRC</text>
<text x="157.5" y="238.2">AVCC1C</text>
<text x="157.5" y="241.7">AVCC2C</text>
</g>
<g font-size="3.9" fill="#800">
<text x="250.5" y="260.9">TITLE:</text>
<text x="379.1" y="265.6">REV:</text>
<text x="287.4" y="275.1">Company:</text>
<text x="378.7" y="275.7">Sheet: 1/1</text>
<text x="287.4" y="282.8">Date:</text>
<text x="336.4" y="282.8">Drawn By: ALEPHALPHA</text>
</g>
<g font-size="3.2" fill="#800">
<text x="41.6" y="6.7">1</text>
<text x="110.8" y="6.7">2</text>
<text x="179.9" y="6.7">3</text>
<text x="249.1" y="6.7">4</text>
<text x="318.2" y="6.7">5</text>
<text x="4.1" y="41.8">A</text>
<text x="405.9" y="41.8">A</text>
<text x="4.1" y="110.9">B</text>
<text x="405.9" y="110.9">B</text>
<text x="4.1" y="180.1">C</text>
<text x="405.9" y="180.1">C</text>
<text x="4.1" y="249.2">D</text>
<text x="405.9" y="249.2">D</text>
<text x="41.6" y="287.5">1</text>
<text x="110.8" y="287.5">2</text>
<text x="179.9" y="287.5">3</text>
<text x="249.1" y="287.5">4</text>
<text x="318.2" y="287.5">5</text>
</g>
<g font-size="3.2" fill="#000080">
<text x="218.4" y="17.1">HDR-F-2.54_2x20</text>
<text x="218.4" y="13.9">H1</text>
<text x="348.8" y="15.8">R3/RO</text>
<text x="379" y="17.1">STRIP1/DB910-6.35-2P</text>
<text x="379" y="14.1">CN5</text>
<text x="283.6" y="22.9">R1/R</text>
<text x="348.8" y="18.9">1k</text>
<text x="283.6" y="25.9">1k</text>
<text x="315.7" y="29.9">Q3/R</text>
<text x="16.3" y="35.3">PUMP1</text>
<text x="315.7" y="33.1">IRF530NPBF</text>
<text x="16.3" y="38.3">DB910-6.35-2P</text>
<text x="146" y="41.8">1k</text>
<text x="146" y="38.8">R3/M1</text>
<text x="50.4" y="45.8">D1</text>
<text x="79.4" y="45.8">C15/M1</text>
<text x="97.3" y="45.8">Q1/M1T</text>
<text x="348.8" y="47.1">1k</text>
<text x="348.8" y="44.1">R2/GO</text>
<text x="380.2" y="45.9">STRIP2/DB910-6.35-2P</text>
<text x="381.2" y="42.4">CN6</text>
<text x="50.4" y="49">1N5818W</text>
<text x="79.4" y="49">10uF</text>
<text x="97.3" y="49">M1T/IRF530NPBF</text>
<text x="283.6" y="51.1">R2/G</text>
<text x="283.6" y="54.2">1k</text>
<text x="314" y="58.1">Q4/G</text>
<text x="314" y="61.3">IRF530NPBF</text>
<text x="348.8" y="77.1">1k</text>
<text x="348.8" y="74.1">R1/BO</text>
<text x="16.3" y="82.9">PUMP2</text>
<text x="283.6" y="81.1">R4/B</text>
<text x="16.3" y="85.9">DB910-6.35-2P</text>
<text x="149.5" y="89.4">1k</text>
<text x="149.5" y="86.4">R4/M2</text>
<text x="283.6" y="84.1">1k</text>
<text x="314" y="88.1">Q5/B</text>
<text x="50.4" y="95.2">D2</text>
<text x="79.4" y="95.1">C16/M2</text>
<text x="99.1" y="93.4">Q2/M2T</text>
<text x="314" y="91.3">IRF530NPBF</text>
<text x="371.8" y="95">J1/SERVO</text>
<text x="50.4" y="98.4">1N5818W</text>
<text x="79.4" y="98.4">10uF</text>
<text x="99.1" y="96.6">M2T/IRF530NPBF</text>
<text x="181.3" y="100">Header-Male-2.54_1x20</text>
<text x="181.3" y="97">J1</text>
<text x="218.4" y="100.3">H2</text>
<text x="260.7" y="101.8">Header-Male-2.54_1x20</text>
<text x="260.7" y="98.7">J2</text>
<text x="371.8" y="98.2">SERVO/HDR-M-2.54_1x3</text>
<text x="218.4" y="103.5">Header-Male-2.54_2x20</text>
<text x="301.2" y="119.4">L78S05CV</text>
<text x="301.2" y="116.4">U2</text>
<text x="375.3" y="118.1">U3</text>
<text x="374.3" y="121.6">RPWR/USB-U203-BDS</text>
<text x="16.3" y="130">PWR/DB910-6.35-2P</text>
<text x="16.3" y="127">PWR</text>
<text x="320.9" y="171.1">L1</text>
<text x="356.8" y="172.3">1000uF</text>
<text x="356.8" y="169.1">C10</text>
<text x="380.9" y="172.3">DB910-6.35-2P</text>
<text x="380.9" y="169.1">LAOUT</text>
<text x="320.9" y="174.3">33uH</text>
<text x="154.9" y="184">1uF</text>
<text x="154.9" y="180.9">C2/LAIN</text>
<text x="91.7" y="191.8">100nF</text>
<text x="91.7" y="188.8">C1/PVCCL</text>
<text x="118.2" y="191.8">100nF</text>
<text x="118.2" y="188.8">C5/PVCCR</text>
<text x="200.6" y="190.5">U1</text>
<text x="342.2" y="190.1">680nF</text>
<text x="342.2" y="187">C12</text>
<text x="154.9" y="195">C3/RAIN</text>
<text x="200.6" y="193.5">TPA3122D2N</text>
<text x="154.9" y="198.1">1uF</text>
<text x="246.9" y="201.1">C9/LAOUT</text>
<text x="246.9" y="204.1">220nF</text>
<text x="16.3" y="213.4">AUD</text>
<text x="246.9" y="215.2">C7/RAOUT</text>
<text x="16.3" y="216.4">Audio Input</text>
<text x="246.9" y="218.3">220nF</text>
<text x="313.9" y="220.5">L2</text>
<text x="355.2" y="221.7">1000uF</text>
<text x="355.2" y="218.5">C11</text>
<text x="380.9" y="221.7">DB910-6.35-2P</text>
<text x="380.9" y="218.5">RAOUT</text>
<text x="313.9" y="223.7">33uH</text>
<text x="251.9" y="231">C4/BP</text>
<text x="91.4" y="239.4">10uF</text>
<text x="91.4" y="236.3">C8/AVCC1</text>
<text x="118.2" y="237.7">100nF</text>
<text x="118.2" y="234.6">C6/AVCC2</text>
<text x="251.9" y="234.1">1uF</text>
<text x="266" y="237.6">1uF</text>
<text x="266" y="234.6">C14/VCL</text>
<text x="336.9" y="237.7">680nF</text>
<text x="336.9" y="234.6">C13</text>
</g>
<g font-size="3.2">
<text x="215.2" y="22.8">1</text>
<text x="223.8" y="22.8">2</text>
<text x="215.2" y="26.3">3</text>
<text x="215.2" y="29.8">5</text>
<text x="223.8" y="26.3">4</text>
<text x="223.8" y="29.8">6</text>
<text x="215.2" y="33.3">7</text>
<text x="223.8" y="33.3">8</text>
<text x="215.2" y="36.9">9</text>
<text x="215.2" y="40.4">11</text>
<text x="221.7" y="36.9">10</text>
<text x="221.7" y="40.4">12</text>
<text x="215.2" y="43.9">13</text>
<text x="215.2" y="47.4">15</text>
<text x="221.7" y="43.9">14</text>
<text x="221.7" y="47.4">16</text>
<text x="215.2" y="51">17</text>
<text x="221.7" y="51">18</text>
<text x="215.2" y="54.5">19</text>
<text x="215.2" y="58">21</text>
<text x="221.7" y="54.5">20</text>
<text x="221.7" y="58">22</text>
<text x="215.2" y="61.6">23</text>
<text x="215.2" y="65.1">25</text>
<text x="221.7" y="61.6">24</text>
<text x="221.7" y="65.1">26</text>
<text x="215.2" y="68.6">27</text>
<text x="221.7" y="68.6">28</text>
<text x="215.2" y="72.1">29</text>
<text x="215.2" y="75.7">31</text>
<text x="221.7" y="72.1">30</text>
<text x="221.7" y="75.7">32</text>
<text x="215.2" y="79.2">33</text>
<text x="215.2" y="82.7">35</text>
<text x="221.7" y="79.2">34</text>
<text x="221.7" y="82.7">36</text>
<text x="215.2" y="86.3">37</text>
<text x="215.2" y="89.8">39</text>
<text x="221.7" y="86.3">38</text>
<text x="221.7" y="89.8">40</text>
<text x="373.9" y="103.9">1</text>
<text x="373.9" y="107.4">2</text>
<text x="373.9" y="110.9">3</text>
<text x="304.4" y="130" transform="rotate(-90 304.4 130)">GND</text>
<text x="303" y="135.2" transform="rotate(-90 303 135.2)">2</text>
<text x="370" y="136">4</text>
<text x="373.5" y="137.8">GND SHELL</text>
<text x="206.7" y="230.9">PGNDL</text>
<text x="220.8" y="233">11</text>
<text x="220.8" y="229.5">20</text>
<text x="206.3" y="234.4">PGNDR</text>
<text x="208.2" y="237.9">AGND</text>
<text x="220.8" y="236.5">7</text>
<text x="208.2" y="241.5">AGND</text>
<text x="220.8" y="240.1">8</text>
</g>
<g font-size="3.2" fill="#00f">
<text x="378.8" y="21.3">1</text>
<text x="382.3" y="23.1">1</text>
<text x="378.8" y="24.9">2</text>
<text x="382.3" y="26.6">2</text>
<text x="378.8" y="31.9">1</text>
<text x="378.8" y="35.5">2</text>
<text x="382.3" y="33.7">1</text>
<text x="382.3" y="37.2">2</text>
<text x="17.8" y="47.8">1</text>
<text x="17.8" y="44.3">2</text>
<text x="21.3" y="46">1</text>
<text x="21.3" y="42.5">2</text>
<text x="17.8" y="95.4">1</text>
<text x="17.8" y="91.9">2</text>
<text x="21.3" y="93.7">1</text>
<text x="21.3" y="90.1">2</text>
<text x="179.5" y="104.2">1</text>
<text x="179.5" y="107.8">2</text>
<text x="183" y="106">1</text>
<text x="258.9" y="106">1</text>
<text x="262.4" y="107.8">1</text>
<text x="179.5" y="111.3">3</text>
<text x="183" y="109.5">2</text>
<text x="183" y="113.1">3</text>
<text x="215.2" y="109.2">1</text>
<text x="215.2" y="112.7">3</text>
<text x="223.8" y="109.2">2</text>
<text x="223.8" y="112.7">4</text>
<text x="258.9" y="109.5">2</text>
<text x="258.9" y="113.1">3</text>
<text x="262.4" y="111.3">2</text>
<text x="179.5" y="114.8">4</text>
<text x="179.5" y="118.4">5</text>
<text x="183" y="116.6">4</text>
<text x="215.2" y="116.2">5</text>
<text x="215.2" y="119.8">7</text>
<text x="223.8" y="116.2">6</text>
<text x="223.8" y="119.8">8</text>
<text x="258.9" y="116.6">4</text>
<text x="262.4" y="114.8">3</text>
<text x="262.4" y="118.4">4</text>
<text x="179.5" y="121.9">6</text>
<text x="179.5" y="125.4">7</text>
<text x="183" y="120.1">5</text>
<text x="183" y="123.6">6</text>
<text x="215.2" y="123.3">9</text>
<text x="221.7" y="123.3">10</text>
<text x="258.9" y="120.1">5</text>
<text x="258.9" y="123.6">6</text>
<text x="262.4" y="121.9">5</text>
<text x="262.4" y="125.4">6</text>
<text x="288.7" y="123.6">1</text>
<text x="293.9" y="125.1">IN</text>
<text x="306.1" y="125.1">OUT</text>
<text x="316.1" y="123.6">3</text>
<text x="393.5" y="125.4">6</text>
<text x="179.5" y="128.9">8</text>
<text x="183" y="127.2">7</text>
<text x="183" y="130.7">8</text>
<text x="215.2" y="126.8">11</text>
<text x="215.2" y="130.4">13</text>
<text x="221.7" y="126.8">12</text>
<text x="221.7" y="130.4">14</text>
<text x="258.9" y="127.2">7</text>
<text x="258.9" y="130.7">8</text>
<text x="262.4" y="128.9">7</text>
<text x="370" y="128.9">2</text>
<text x="373.5" y="130.7">D-</text>
<text x="17.8" y="136">2</text>
<text x="21.3" y="137.8">1</text>
<text x="21.3" y="134.2">2</text>
<text x="177.5" y="136">10</text>
<text x="179.5" y="132.5">9</text>
<text x="183" y="134.2">9</text>
<text x="183" y="137.8">10</text>
<text x="215.2" y="133.9">15</text>
<text x="215.2" y="137.4">17</text>
<text x="221.7" y="133.9">16</text>
<text x="221.7" y="137.4">18</text>
<text x="256.8" y="137.8">10</text>
<text x="258.9" y="134.2">9</text>
<text x="262.4" y="132.5">8</text>
<text x="262.4" y="136">9</text>
<text x="370" y="132.5">3</text>
<text x="373.5" y="134.2">D+</text>
<text x="393.5" y="136">5</text>
<text x="17.8" y="139.5">1</text>
<text x="177.5" y="139.5">11</text>
<text x="177.5" y="143.1">12</text>
<text x="183" y="141.3">11</text>
<text x="215.2" y="140.9">19</text>
<text x="221.7" y="140.9">20</text>
<text x="256.8" y="141.3">11</text>
<text x="262.4" y="139.5">10</text>
<text x="262.4" y="143.1">11</text>
<text x="177.5" y="146.6">13</text>
<text x="183" y="144.8">12</text>
<text x="183" y="148.3">13</text>
<text x="215.2" y="144.5">21</text>
<text x="215.2" y="148">23</text>
<text x="221.7" y="144.5">22</text>
<text x="221.7" y="148">24</text>
<text x="256.8" y="144.8">12</text>
<text x="256.8" y="148.3">13</text>
<text x="262.4" y="146.6">12</text>
<text x="177.5" y="150.1">14</text>
<text x="177.5" y="153.6">15</text>
<text x="183" y="151.9">14</text>
<text x="183" y="155.4">15</text>
<text x="215.2" y="151.5">25</text>
<text x="215.2" y="155">27</text>
<text x="221.7" y="151.5">26</text>
<text x="221.7" y="155">28</text>
<text x="256.8" y="151.9">14</text>
<text x="256.8" y="155.4">15</text>
<text x="262.4" y="150.1">13</text>
<text x="262.4" y="153.6">14</text>
<text x="177.5" y="157.2">16</text>
<text x="177.5" y="160.7">17</text>
<text x="183" y="158.9">16</text>
<text x="215.2" y="158.6">29</text>
<text x="221.7" y="158.6">30</text>
<text x="256.8" y="158.9">16</text>
<text x="262.4" y="157.2">15</text>
<text x="262.4" y="160.7">16</text>
<text x="177.5" y="164.2">18</text>
<text x="177.5" y="167.7">19</text>
<text x="183" y="162.5">17</text>
<text x="183" y="166">18</text>
<text x="215.2" y="162.1">31</text>
<text x="215.2" y="165.6">33</text>
<text x="221.7" y="162.1">32</text>
<text x="221.7" y="165.6">34</text>
<text x="256.8" y="162.5">17</text>
<text x="256.8" y="166">18</text>
<text x="262.4" y="164.2">17</text>
<text x="262.4" y="167.7">18</text>
<text x="177.5" y="171.3">20</text>
<text x="183" y="169.5">19</text>
<text x="183" y="173">20</text>
<text x="215.2" y="169.2">35</text>
<text x="215.2" y="172.7">37</text>
<text x="221.7" y="169.2">36</text>
<text x="221.7" y="172.7">38</text>
<text x="256.8" y="169.5">19</text>
<text x="256.8" y="173">20</text>
<text x="262.4" y="171.3">19</text>
<text x="215.2" y="176.2">39</text>
<text x="221.7" y="176.2">40</text>
<text x="262.4" y="174.8">20</text>
<text x="380.6" y="176.6">1</text>
<text x="384.1" y="178.3">1</text>
<text x="380.6" y="180.1">2</text>
<text x="384.1" y="181.9">2</text>
<text x="182.8" y="197.7">4</text>
<text x="220.8" y="197.7">19</text>
<text x="182.8" y="201.3">5</text>
<text x="188" y="199.1">LIN</text>
<text x="188" y="202.7">RIN</text>
<text x="209.1" y="199.1">LOUT</text>
<text x="211.6" y="202.7">BSL</text>
<text x="220.8" y="201.3">18</text>
<text x="182.8" y="208.3">2</text>
<text x="188" y="209.7">SD</text>
<text x="208.7" y="209.7">ROUT</text>
<text x="220.8" y="208.3">12</text>
<text x="180.8" y="215.4">15</text>
<text x="182.8" y="211.8">3</text>
<text x="188" y="213.3">MUTE</text>
<text x="211.1" y="213.3">BSR</text>
<text x="220.8" y="211.8">13</text>
<text x="21.3" y="220.7">2</text>
<text x="180.8" y="218.9">14</text>
<text x="188" y="220.3">GAIN1</text>
<text x="188" y="216.8">GAIN0</text>
<text x="204.8" y="220.3">VCLAMP</text>
<text x="220.8" y="218.9">9</text>
<text x="17.8" y="226">1</text>
<text x="17.8" y="222.4">2</text>
<text x="21.3" y="224.2">1</text>
<text x="205.1" y="223.8">BYPASS</text>
<text x="220.8" y="222.4">6</text>
<text x="380.6" y="226">1</text>
<text x="384.1" y="227.7">1</text>
<text x="380.6" y="229.5">2</text>
<text x="384.1" y="231.2">2</text>
</g>
<g font-size="3.2" fill="#f00">
<text x="370" y="125.4">1</text>
<text x="373.5" y="127.2">VCC SHELL</text>
<text x="180.8" y="233">10</text>
<text x="182.8" y="229.5">1</text>
<text x="188" y="230.9">PVCCL</text>
<text x="180.8" y="236.5">16</text>
<text x="188" y="234.4">PVCCR</text>
<text x="188" y="237.9">AVCC</text>
<text x="180.8" y="240.1">17</text>
<text x="188" y="241.5">AVCC</text>
</g>
</svg>
